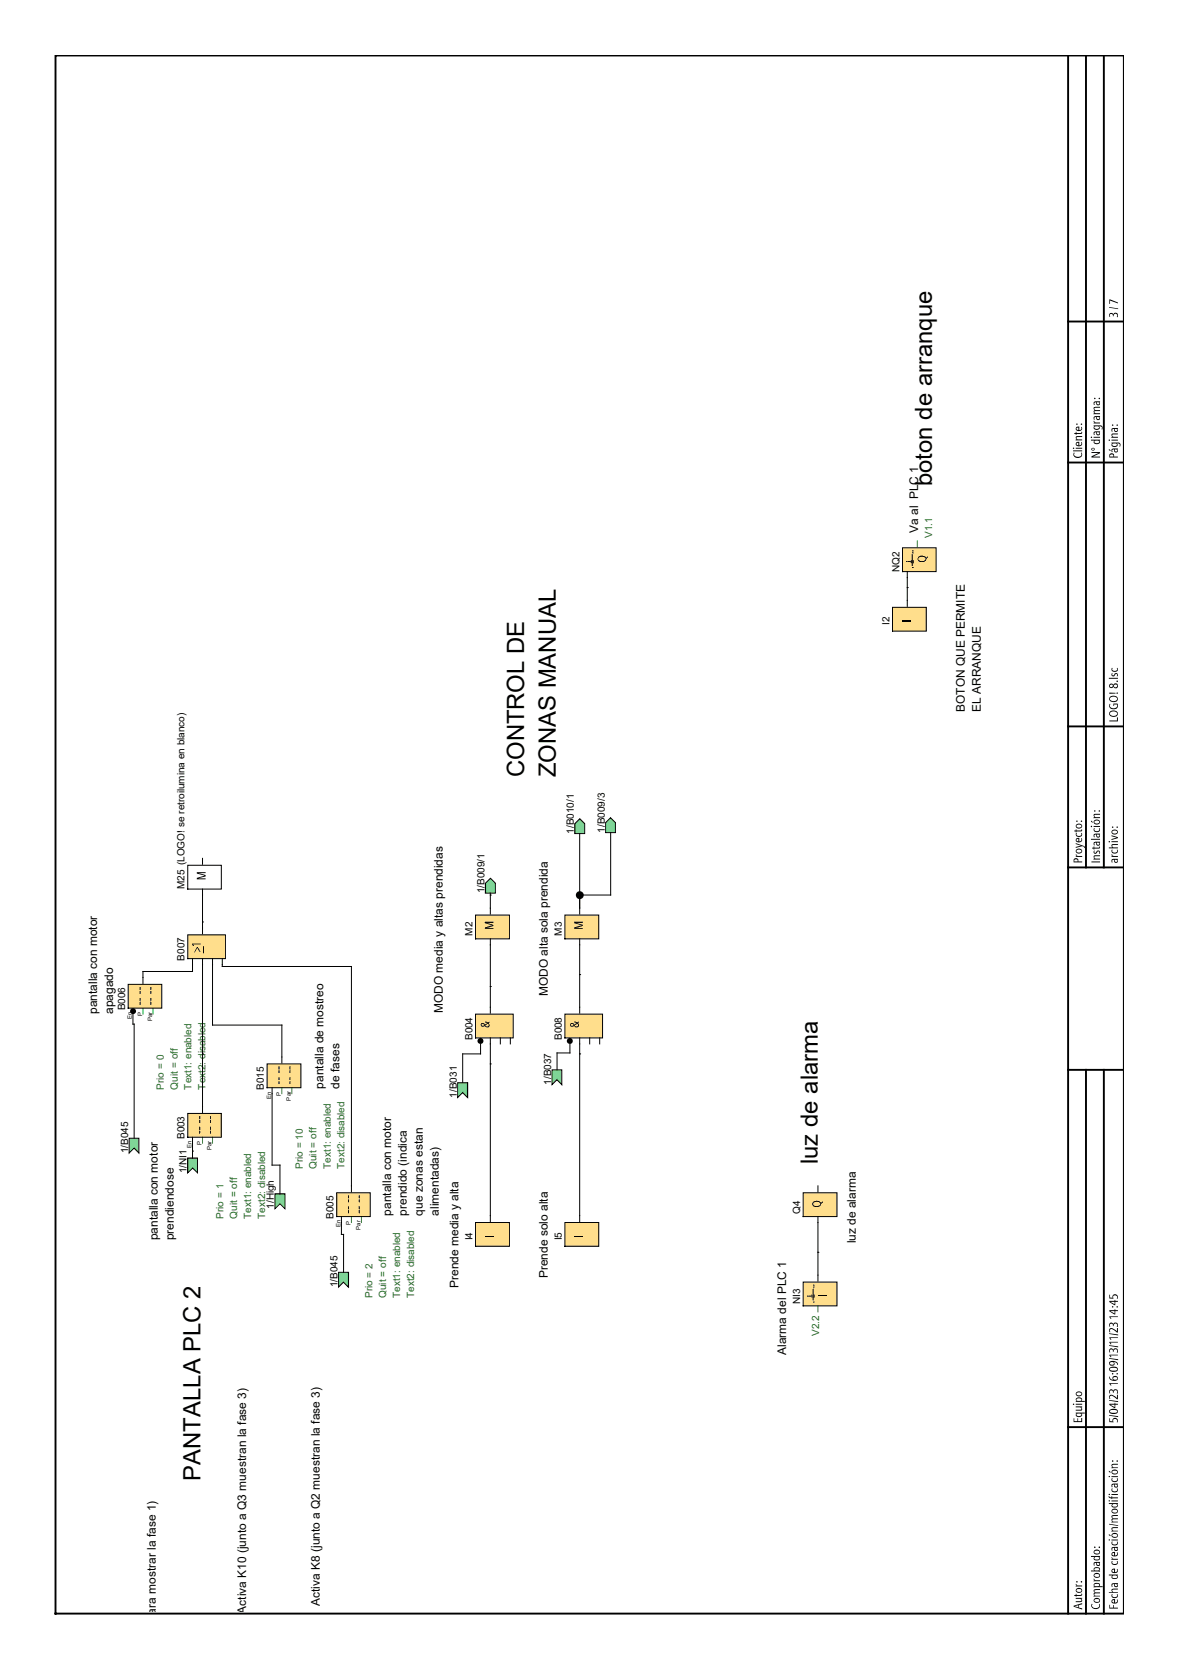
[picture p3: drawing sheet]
<svg xmlns="http://www.w3.org/2000/svg" width="210mm" height="297mm" viewBox="0 0 210 297" stroke-linecap="round" stroke-linejoin="round" font-family="sans-serif">
<path d="M9.9 9.9h189.8v276.9h-189.8zM189.8 9.9v276.9M193 9.9v144.3M196.1 9.9v144.3M189.8 57.1h9.9M189.8 82.2h9.9M189.8 129.1h9.9M189.8 154.2h9.9M189.8 190.2h9.9M193 190.2v96.6M196.1 190.2v96.6M189.8 253.7h9.9" fill="none" stroke="#000" stroke-width=".34"/>
<g fill="#000">
<path d="M197.2 55.7l.4-.1 .2 .3a.43 .43 0 0 1 .6-.3 .43 .43 0 0 1 .2 .6v.2l-.2-.1a.34 .34 0 0 0-.1-.5 .34 .34 0 0 0-.4 .4h-.2a.29 .29 0 0 0-.3-.4 .29 .29 0 0 0-.1 .5h-.2v-.3zM197.1 54.6l1.6 .2v.1l-1.6-.2zM197.1 53.2l1.5 .6v.1l-1.4-.5v.6h-.1z"/>
<path d="M190.8 80.4l.2 .1a.55 .55 0 0 0 .1 .7 .55 .55 0 0 0 .7 0l.3-.3v-.4l.1-.1a.74 .74 0 0 1-.7 1 .74 .74 0 0 1-.7-1zM190.7 80.1h1.6v.1h-1.6zM191.1 79.6h1.2v.2h-1.2zM190.6 79.7a.15 .15 0 0 1 .3 0 .15 .15 0 0 1-.3 0zM191.2 78.6l.6-.1v.7l.3-.2v-.4h.1a.54 .54 0 0 1-.4 .7 .54 .54 0 0 1-.6-.5zM191.3 78.8v.3l.3 .1v-.5zM191.2 77.6l1.1-.1v.2h-.9l-.1 .2 .2 .2h.8v.2h-1.2v-.2h.2l-.2-.2zM190.9 77h.2v-.2h.2v.2h.8v-.2h.2l-.1 .3h-.9v.2h-.2v-.2h-.2zM191.2 75.9l.6-.1v.7l.3-.2v-.4h.1a.54 .54 0 0 1-.4 .7 .54 .54 0 0 1-.6-.6zM191.3 76.1v.3l.3 .1v-.5zM192 75.4a.15 .15 0 0 1 .3 0 .15 .15 0 0 1-.3 0zM191.2 75.4a.15 .15 0 0 1 .3 0 .15 .15 0 0 1-.3 0z"/>
<path d="M193.9 80.3h1.6v.3l-1.3 .6h1.3v.1h-1.6v-.2l1.3-.6h-1.3zM193.9 79.9a.3 .3 0 0 1 .6 0 .3 .3 0 0 1-.6 0zM194 79.8a.19 .19 0 0 0 .2 .2 .19 .19 0 0 0 .2-.2zM193.8 78.1h1.7v.2h-.2a.34 .34 0 0 1 .1 .4 .34 .34 0 0 1-.4 .2 .42 .42 0 0 1-.5 0 .42 .42 0 0 1 0-.6h-.7zM194.5 78.4a.43 .43 0 0 0 .4 .4 .43 .43 0 0 0 .4-.3l-.2-.2zM194.3 77.6h1.2v.2h-1.2zM193.8 77.7a.12 .12 0 0 1 .2 0 .12 .12 0 0 1-.2 0zM194.4 76.8l.2-.1h.9v.1h-.2a.32 .32 0 0 1 .1 .5 .32 .32 0 0 1-.5 0l-.1-.5-.3 .1v.4h-.1zM194.9 76.8a.25 .25 0 0 0 .1 .4 .25 .25 0 0 0 .3-.1l-.1-.3zM194.3 75.6h1a.48 .48 0 0 1 .6 .2 .48 .48 0 0 1-.1 .6l-.1-.1 .1-.4-.6-.1a.42 .42 0 0 1 0 .5 .42 .42 0 0 1-.5 .1l-.3-.1a.29 .29 0 0 1 .1-.5h-.2zM194.5 75.9a.39 .39 0 0 0 .3 .4 .39 .39 0 0 0 .5-.4l-.2-.1zM194.3 74.8h.1l.2 .3h.9v.2h-1.2v-.2h.2zM194.4 74.1l.2-.1h.9v.1h-.2a.32 .32 0 0 1 .1 .5 .32 .32 0 0 1-.5 0l-.1-.5-.3 .1v.3l-.1 .1zM194.9 74.1a.25 .25 0 0 0 .1 .4 .25 .25 0 0 0 .3-.1l-.1-.3zM194.4 72.4l1.1-.1v.2h-.9l-.2 .1 .2 .3h.9v.2h-.9l-.2 .1 .2 .2h.9v.2l-1.2 .1v-.3h.2l-.2-.2 .1-.2 .1-.1-.2-.2zM194.4 71.5l.2-.2h.9v.2h-.2a.32 .32 0 0 1 .1 .5 .32 .32 0 0 1-.5 0l-.1-.5-.3 .1v.3l-.1 .1zM194.9 71.5a.25 .25 0 0 0 .1 .3 .25 .25 0 0 0 .3 0l-.1-.3zM195.2 70.8a.15 .15 0 0 1 .3 0 .15 .15 0 0 1-.3 0zM194.4 70.8a.12 .12 0 0 1 .2 0 .12 .12 0 0 1-.2 0z"/>
<path d="M197.1 80.7a.46 .46 0 0 1 .6-.1 .46 .46 0 0 1 .3 .6h.6v.1h-1.5zM197.3 80.9l-.1 .3h.6l-.1-.4zM197.5 79.8l.3-.1h.8v.2h-.1a.32 .32 0 0 1 .1 .4 .32 .32 0 0 1-.5 .1l-.1-.5-.4 .1 .1 .3-.1 .1zM198.1 79.9a.25 .25 0 0 0 .1 .3 .25 .25 0 0 0 .3 0l-.2-.3zM197 79.8l.3 .2v.2l-.3-.2zM197.5 78.7h1a.48 .48 0 0 1 .5 .2 .48 .48 0 0 1 0 .5l-.1-.1v-.4l-.5-.1a.42 .42 0 0 1 0 .6 .42 .42 0 0 1-.5 0l-.3-.1a.29 .29 0 0 1 .1-.5h-.2zM197.7 78.9a.39 .39 0 0 0 .3 .4 .39 .39 0 0 0 .4-.3l-.2-.2zM197.5 78.1h1.1v.2h-1.1zM197 78.2a.12 .12 0 0 1 .2 0 .12 .12 0 0 1-.2 0zM197.5 77.1l1.1-.1v.2h-.9l-.1 .2 .2 .2h.8v.2l-1.1 .1v-.3h.2l-.2-.2zM197.5 76.2l.3-.1h.8v.1h-.1a.32 .32 0 0 1 .1 .5 .32 .32 0 0 1-.5 .1l-.1-.6-.4 .1 .1 .4-.1 .1zM198.1 76.2a.25 .25 0 0 0 .1 .4 .25 .25 0 0 0 .3-.1l-.2-.3zM198.4 75.6a.13 .13 0 0 1 .2 0 .13 .13 0 0 1-.2 0zM197.6 75.6a.12 .12 0 0 1 .2 0 .12 .12 0 0 1-.2 0z"/>
<path d="M197.1 128.1h1.4v-.6h.1v.7h-1.5zM197.2 126.5a.89 .89 0 0 1 1.4 .3 .81 .81 0 0 1-.8 .6 .81 .81 0 0 1-.7-.6zM197.4 126.6l-.2 .1a.65 .65 0 0 0 .5 .6 .65 .65 0 0 0 .6-.2l.1-.1a.64 .64 0 0 0-.4-.6 .64 .64 0 0 0-.6 .2zM197.2 125.1h.1a.58 .58 0 0 0 .2 .8 .58 .58 0 0 0 .7-.1l.3-.2v-.4h-.5v.3h-.2v-.4h.7a.71 .71 0 0 1 0 .8 .71 .71 0 0 1-.9 .2l-.3-.2-.2-.3zM197.2 123.9a.89 .89 0 0 1 1.4 .3 .81 .81 0 0 1-.8 .6 .81 .81 0 0 1-.7-.6zM197.4 124l-.2 .1a.65 .65 0 0 0 .5 .5 .65 .65 0 0 0 .6-.1l.1-.1a.64 .64 0 0 0-.4-.6 .64 .64 0 0 0-.6 .2zM197.1 123.1h1.1v.2h-1.1zM198.4 123.2a.13 .13 0 0 1 .2 0 .13 .13 0 0 1-.2 0zM197.1 121.7l.3-.2h.3l.1 .3a.43 .43 0 0 1 .6-.3 .43 .43 0 0 1 .2 .6 .43 .43 0 0 1-.7 .1l-.1-.2a.4 .4 0 0 1-.5 .2 .4 .4 0 0 1-.2-.5zM197.2 121.9a.25 .25 0 0 0 .5 0 .25 .25 0 0 0-.5 0zM198 121.8a.27 .27 0 0 0 .1 .3 .27 .27 0 0 0 .3-.1 .27 .27 0 0 0-.1-.3zM198.4 121.1a.13 .13 0 0 1 .2 0 .13 .13 0 0 1-.2 0zM197 120.5h1.6v.1h-1.6zM197.6 119.6v.2a.19 .19 0 0 0 .2 .3 .19 .19 0 0 0 .2-.2 .34 .34 0 0 1 .5-.2 .34 .34 0 0 1 0 .5h-.1l.1-.1a.19 .19 0 0 0-.1-.3 .19 .19 0 0 0-.3 .2 .34 .34 0 0 1-.5 .2 .34 .34 0 0 1 0-.6zM197.6 118.7h.1a.4 .4 0 0 0 .3 .6 .4 .4 0 0 0 .5-.4l-.1-.2h.1a.52 .52 0 0 1-.4 .7 .52 .52 0 0 1-.5-.7z"/>
<path d="M190.8 152.7a.46 .46 0 0 1 .6-.1 .46 .46 0 0 1 .2 .5h.7v.2h-1.5zM190.9 152.8v.3h.6l-.2-.3zM191.1 151.8h.2l.1 .3h.9v.2h-1.2v-.1l.2-.1zM191.3 151a.49 .49 0 0 1 .8 0 .49 .49 0 0 1-.3 .7h-.1a.44 .44 0 0 1-.5-.2 .44 .44 0 0 1 .1-.5zM191.3 151.2a.41 .41 0 0 0 .4 .4 .41 .41 0 0 0 .4-.4l-.4-.2zM191.1 149.9l1.6 .5v.3l-.1-.2-.3-.1-1.2 .3v-.2l1-.2-1-.3zM191.2 149l.6-.1v.7l.3-.2v-.4h.1a.54 .54 0 0 1-.4 .7 .54 .54 0 0 1-.6-.5zM191.3 149.2v.3l.3 .1v-.5zM191.2 148l.1 .1a.38 .38 0 0 0 .4 .5 .38 .38 0 0 0 .4-.5l.1-.1a.52 .52 0 0 1-.5 .8 .52 .52 0 0 1-.5-.8zM190.9 147.6h.2v-.2h.2v.2h.8v-.2l.2 .1-.1 .2-.9 .1v.2h-.2v-.2h-.2zM191.3 146.5a.49 .49 0 0 1 .8 0 .49 .49 0 0 1-.3 .8h-.1a.44 .44 0 0 1-.5-.3 .44 .44 0 0 1 .1-.5zM191.3 146.7a.41 .41 0 0 0 .4 .4 .41 .41 0 0 0 .4-.4l-.4-.1zM192 146a.15 .15 0 0 1 .3 0 .15 .15 0 0 1-.3 0zM191.2 146a.15 .15 0 0 1 .3 0 .15 .15 0 0 1-.3 0z"/>
<path d="M193.9 153.1h1.6v.2h-1.6zM194.4 152.1l1.1-.1v.2h-.9l-.2 .2 .2 .2h.9v.2h-1.2v-.2h.2l-.2-.2zM194.4 151.2h.1v.4a.32 .32 0 0 0 .4-.4 .35 .35 0 0 1 .5 .1 .35 .35 0 0 1 0 .5l-.2-.1 .1-.1a.18 .18 0 0 0-.1-.2 .18 .18 0 0 0-.2 0l-.1 .1a.34 .34 0 0 1-.5 .2 .34 .34 0 0 1 0-.5zM194.1 150.7h.2v-.2h.1v.2h.8l.1-.2h.1v.3h-1v.2h-.1v-.2h-.2zM194.4 149.7l.2-.1h.9v.2h-.2a.32 .32 0 0 1 .1 .4 .32 .32 0 0 1-.5 .1l-.1-.5-.3 .1v.3l-.1 .1zM194.9 149.8a.25 .25 0 0 0 .1 .3 .25 .25 0 0 0 .3 0l-.1-.3zM193.8 149.1h1.7v.2h-1.7zM194.4 148.3l.2-.1h.9v.1h-.2a.32 .32 0 0 1 .1 .5 .32 .32 0 0 1-.5 0l-.1-.5-.3 .1v.4h-.1zM194.9 148.3a.25 .25 0 0 0 .1 .4 .25 .25 0 0 0 .3-.1l-.1-.3zM194.4 147.2h.1a.38 .38 0 0 0 .4 .5 .38 .38 0 0 0 .3-.5h.2a.52 .52 0 0 1-.5 .7 .52 .52 0 0 1-.5-.7zM194.3 146.8h1.2v.2h-1.2zM193.8 146.9a.12 .12 0 0 1 .2 0 .12 .12 0 0 1-.2 0zM194.5 145.8a.49 .49 0 0 1 .8 0 .49 .49 0 0 1-.3 .7l-.1 .1a.44 .44 0 0 1-.5-.3 .44 .44 0 0 1 .1-.5zM194.5 146a.41 .41 0 0 0 .4 .4 .41 .41 0 0 0 .4-.4l-.4-.2zM193.8 145.8l.3 .3v.2l-.3-.3zM194.4 144.7h1.1v.1h-.9l-.2 .2 .2 .2h.9v.2l-1.2 .1v-.3h.2l-.2-.2zM195.2 144.1a.15 .15 0 0 1 .3 0 .15 .15 0 0 1-.3 0zM194.4 144.1a.12 .12 0 0 1 .2 0 .12 .12 0 0 1-.2 0z"/>
<path d="M197.5 152.8l.3-.1h.8v.1h-.1a.32 .32 0 0 1 .1 .5 .32 .32 0 0 1-.5 0l-.1-.5-.4 .1 .1 .3-.1 .1zM198.1 152.8a.25 .25 0 0 0 .1 .4 .25 .25 0 0 0 .3-.1l-.2-.3zM197.5 151.8h.1l.1 .3h.9v.2h-1.1v-.1l.2-.1zM197.6 151h.1a.38 .38 0 0 0 .4 .6 .38 .38 0 0 0 .3-.6h.1a.52 .52 0 0 1-.4 .7 .52 .52 0 0 1-.5-.7zM197.5 150.1l1.1-.1v.2h-.9l-.1 .2 .2 .2h.8v.2h-1.6v-.2h.7l-.2-.2zM197.5 149.5h1.1v.2h-1.1zM197 149.6a.12 .12 0 0 1 .2 0 .12 .12 0 0 1-.2 0zM197.5 148.5l1.1 .3v.2l-1.1 .3v-.2l1-.2-1-.3zM197.7 147.6a.49 .49 0 0 1 .8 0 .49 .49 0 0 1-.3 .7h-.2a.44 .44 0 0 1-.5-.2 .44 .44 0 0 1 .2-.5zM197.6 147.8a.41 .41 0 0 0 .5 .4 .41 .41 0 0 0 .4-.4l-.5-.2zM198.4 147a.13 .13 0 0 1 .2 0 .13 .13 0 0 1-.2 0zM197.6 147a.12 .12 0 0 1 .2 0 .12 .12 0 0 1-.2 0z"/>
<path d="M190.8 252.1h.1v.5h.5v-.5h.2v.5h.5v-.5h.2v.7h-1.5zM191.1 251.1h1.6v.1h-.6a.34 .34 0 0 1 .2 .5 .34 .34 0 0 1-.4 .2 .43 .43 0 0 1-.6-.1 .43 .43 0 0 1-.1-.5zM191.3 251.4a.43 .43 0 0 0 .4 .3 .43 .43 0 0 0 .5-.2l-.3-.3zM191.1 250h1.2v.1h-.2l.1 .6h-1.1v-.1h.9l.2-.2-.3-.3h-.8zM191.1 249.5h1.2v.2h-1.2zM190.6 249.6a.15 .15 0 0 1 .3 0 .15 .15 0 0 1-.3 0zM191.2 248.6a.55 .55 0 0 1 .6-.3 .55 .55 0 0 1 .4 .6l-.1 .1h.6v.2h-1.6v-.2h.2l-.2-.1zM191.3 248.7a.2 .2 0 0 0 0 .2 .2 .2 0 0 0 .2 .1h.4a.21 .21 0 0 0 .2-.2 .21 .21 0 0 0-.1-.2l-.3-.1zM191.2 247.6a.53 .53 0 0 1 .7-.3 .53 .53 0 0 1 .2 .8 .56 .56 0 0 1-.6 .1 .56 .56 0 0 1-.3-.6zM191.3 247.6a.41 .41 0 0 0 .4 .4 .41 .41 0 0 0 .4-.4l-.4-.1z"/>
<path d="M197.1 252.1h.1v.5h.5a.5 .5 0 0 1 .6-.6 .5 .5 0 0 1 .2 .9l-.1-.1a.36 .36 0 0 0 0-.5 .36 .36 0 0 0-.5 0 .36 .36 0 0 0 0 .5h-.8zM197.1 251.5l1.6 .2v.2l-1.6-.3zM197.2 250.5a.89 .89 0 0 1 1.4 .4 .87 .87 0 0 1-.8 .5 .87 .87 0 0 1-.7-.5zM197.2 250.7v.2a.9 .9 0 0 0 1.3 0 1.02 1.02 0 0 0-1.3-.2zM197.1 249.5h.9v-.2h.2v.2h.4v.2h-.4v.6h-.2l-.9-.6zM197.3 249.7l.7 .4v-.4zM197.1 248.8l1.6 .2v.2l-1.6-.2zM197.1 248a1.1 1.1 0 0 1 1.4 .5v-.6h.1v.8l-1-.6a.3 .3 0 0 0-.4 .1 .3 .3 0 0 0 .1 .4l-.2 .1v-.2zM197.3 247h.3l.2 .2a.43 .43 0 0 1 .6-.2 .43 .43 0 0 1 .2 .5v.2h-.2a.34 .34 0 0 0-.1-.6 .34 .34 0 0 0-.4 .5l-.2-.1a.29 .29 0 0 0-.3-.4 .29 .29 0 0 0-.1 .5l-.2 .1v-.3zM197.1 245.8h1.5v.2h-1.3l.2 .2-.1 .1zM197.1 244.7h.1l.2 .4 .4 .1a.46 .46 0 0 1 .3-.7 .46 .46 0 0 1 .5 .6 .87 .87 0 0 1-.9 .3 .87 .87 0 0 1-.6-.7zM197.8 244.9a.32 .32 0 0 0 .4 .3 .32 .32 0 0 0 .2-.4zM198.4 244.2a.13 .13 0 0 1 .2 0 .13 .13 0 0 1-.2 0zM197.6 244.2a.12 .12 0 0 1 .2 0 .12 .12 0 0 1-.2 0zM197.2 243.1a.89 .89 0 0 1 1.4 .3 .87 .87 0 0 1-.8 .5 .87 .87 0 0 1-.7-.5zM197.2 243.2v.2a.9 .9 0 0 0 1.3 0 1.02 1.02 0 0 0-1.3-.2zM197.1 242.1a.91 .91 0 0 1 1.5 .5h-.1l-.2-.4-.4-.1a.41 .41 0 0 1 0 .6 .41 .41 0 0 1-.5 0l-.3-.3zM197.3 242.2l-.1 .1a.38 .38 0 0 0 .3 .3 .38 .38 0 0 0 .4-.3 .44 .44 0 0 0-.6-.1zM197.1 241.4l1.6 .2v.2l-1.6-.3zM197.1 240.8h1.5v.1h-1.3l.2 .3-.1 .1zM197.3 239.7h.3l.2 .2a.43 .43 0 0 1 .6-.2 .43 .43 0 0 1 .2 .6v.2l-.2-.1a.34 .34 0 0 0-.1-.6 .34 .34 0 0 0-.4 .5l-.2-.1a.29 .29 0 0 0-.3-.3 .29 .29 0 0 0-.1 .5h-.2v-.3zM197.1 239.1l1.6 .2v.2l-1.6-.3zM197.1 238.5h1.5v.1h-1.3l.2 .3-.1 .1zM197.1 237.7h1.5v.1h-1.3l.2 .3-.1 .1zM197.1 237l1.6 .2v.2l-1.6-.3zM197.1 236.2a1.1 1.1 0 0 1 1.4 .4v-.5h.1v.8l-1-.6a.3 .3 0 0 0-.4 .1 .3 .3 0 0 0 .1 .4h-.2v-.2zM197.3 235.1h.3l.2 .3a.43 .43 0 0 1 .6-.3 .43 .43 0 0 1 .2 .6v.2l-.2-.1a.34 .34 0 0 0-.1-.5 .34 .34 0 0 0-.4 .4h-.2a.29 .29 0 0 0-.3-.4 .29 .29 0 0 0-.1 .5h-.2v-.3zM197.1 234h1.5v.1h-1.3l.2 .3h-.1zM197.1 232.9h.9v-.2h.2v.2h.4v.1h-.4v.6h-.2l-.9-.5zM197.3 233l.7 .5v-.5zM198.4 232.3a.13 .13 0 0 1 .2 0 .13 .13 0 0 1-.2 0zM197.6 232.3a.12 .12 0 0 1 .2 0 .12 .12 0 0 1-.2 0zM197.1 231.2h.9v-.1h.2v.1h.4v.2h-.4v.6h-.2l-.9-.6zM197.3 231.4l.7 .4v-.4zM197.1 230.1h.1v.5l.5 .1a.5 .5 0 0 1 .6-.6 .5 .5 0 0 1 .2 .8l-.1-.1a.36 .36 0 0 0 0-.5 .36 .36 0 0 0-.5 0 .36 .36 0 0 0 0 .5h-.8z"/>
<path d="M190.8 285.4l1.5-.5v.3l-.6 .1v.4l.6 .2v.2l-1.5-.5zM190.9 285.5l.7 .2v-.4zM191.1 284h1.2v.1l-.2 .1a.33 .33 0 0 1 .1 .4 .33 .33 0 0 1-.4 .2h-.7v-.2h.8l.2-.1v-.2l-.2-.1h-.8zM190.9 283.5h.2v-.2h.2v.2h.7l.1-.2h.2l-.2 .3-.8 .1v.1l-.4-.1zM191.3 282.4a.53 .53 0 0 1 .7-.1 .53 .53 0 0 1 .1 .7 .53 .53 0 0 1-.7 .1 .53 .53 0 0 1-.1-.7zM191.3 282.6a.41 .41 0 0 0 .4 .4 .41 .41 0 0 0 .4-.4l-.4-.2zM191.1 281.5l.4 .3h.8v.2h-1.2v-.1h.2zM192 281.2a.15 .15 0 0 1 .3 0 .15 .15 0 0 1-.3 0zM191.2 281.2a.15 .15 0 0 1 .3 0 .15 .15 0 0 1-.3 0z"/>
<path d="M194 285.1h.1a.57 .57 0 0 0 .3 .7 .57 .57 0 0 0 .7-.1l.2-.2-.1-.4h.2a.73 .73 0 0 1-.7 .9 .73 .73 0 0 1-.7-.9zM194.5 284.1a.53 .53 0 0 1 .7 0 .53 .53 0 0 1 .1 .7 .53 .53 0 0 1-.7 .1 .53 .53 0 0 1-.1-.8zM194.5 284.4a.41 .41 0 0 0 .4 .3 .41 .41 0 0 0 .4-.3l-.4-.2zM194.4 282.6l1.1-.2v.2h-.7l-.4 .2 .2 .2h.9v.2h-.9l-.2 .2 .2 .2h.9v.2h-1.2v-.2h.2l-.2-.3 .2-.2-.2-.3zM194.3 281.6a.57 .57 0 0 1 .7-.3 .57 .57 0 0 1 .4 .6h-.1h.6v.2l-1.6 .1v-.2h.2l-.2-.2zM194.5 281.6a.2 .2 0 0 0-.1 .2 .2 .2 0 0 0 .2 .1h.5a.21 .21 0 0 0 .2-.1 .21 .21 0 0 0-.1-.2zM194.3 280.6l.3 .3h.9v.2h-1.2v-.2h.2zM194.5 279.7a.53 .53 0 0 1 .7 0 .53 .53 0 0 1 .1 .7 .53 .53 0 0 1-.7 0 .53 .53 0 0 1-.1-.7zM194.5 279.9a.41 .41 0 0 0 .4 .4 .41 .41 0 0 0 .4-.4l-.4-.1zM193.8 279.1h.7h-.2a.58 .58 0 0 1 .5-.6 .58 .58 0 0 1 .6 .3v.2l-.1 .2h.2v.2l-1.7-.1zM194.5 278.8l-.1 .2 .2 .1h.5l.2-.2-.2-.2zM194.4 277.7l1.1-.1v.2h-.2a.32 .32 0 0 1 .1 .4 .32 .32 0 0 1-.5 .1l-.1-.5-.3 .1v.3l-.1 .1zM194.9 277.8a.22 .22 0 0 0 .1 .3 .22 .22 0 0 0 .3-.2zM193.8 276.6h1.7v.1h-.2l.1 .2a.6 .6 0 0 1-.5 .5 .6 .6 0 0 1-.6-.4l.2-.3h-.7zM194.5 276.9a.43 .43 0 0 0 .4 .4 .43 .43 0 0 0 .4-.3l-.2-.3h-.5zM194.5 275.5a.53 .53 0 0 1 .7 0 .53 .53 0 0 1 .1 .7 .53 .53 0 0 1-.7 .1 .53 .53 0 0 1-.1-.8zM194.5 275.8a.41 .41 0 0 0 .4 .3 .41 .41 0 0 0 .4-.3l-.4-.2zM195.2 275a.15 .15 0 0 1 .3 0 .15 .15 0 0 1-.3 0zM194.4 275a.15 .15 0 0 1 .3 0 .15 .15 0 0 1-.3 0z"/>
<path d="M197.1 285.2h.1v.5h.6v-.4h.1v.4h.7v.2h-1.5zM197.5 284.4l.6-.2v.7l.4-.2-.1-.3 .1-.1a.56 .56 0 0 1-.3 .7 .56 .56 0 0 1-.7-.4zM197.6 284.5l.1 .3 .3 .1v-.5zM197.6 283.3l.1 .1a.4 .4 0 0 0 .3 .5 .4 .4 0 0 0 .5-.4l-.1-.1 .1-.1a.52 .52 0 0 1-.4 .8 .52 .52 0 0 1-.5-.8zM197 283h.7a.35 .35 0 0 1-.2-.5 .35 .35 0 0 1 .5-.1h.6v.1h-.8l-.2 .1 .1 .2 .1 .2h.8v.1h-1.6zM197.5 281.5l1.1-.1v.2h-.1a.32 .32 0 0 1 .1 .4 .32 .32 0 0 1-.5 .1l-.1-.5-.4 .1 .1 .3-.1 .1zM198.1 281.6a.22 .22 0 0 0 .1 .3 .22 .22 0 0 0 .3-.2zM197 279.9h1.6v.1h-.1l.1 .2a.6 .6 0 0 1-.5 .5 .6 .6 0 0 1-.6-.4l.2-.3h-.7zM197.7 280.2a.43 .43 0 0 0 .3 .4 .43 .43 0 0 0 .5-.3l-.2-.3h-.5zM197.5 279l.6-.2v.6l.4-.1-.1-.4 .1-.1a.56 .56 0 0 1-.3 .8 .56 .56 0 0 1-.7-.4zM197.6 279.1l.1 .3h.3v-.4zM197.6 277.5h.1a.4 .4 0 0 0 .3 .5 .4 .4 0 0 0 .5-.4l-.1-.1h.1a.52 .52 0 0 1-.4 .7 .52 .52 0 0 1-.5-.7zM197.5 276.8l.3 .3h.8v.1l-1.1 .1v-.2h.2zM197.5 276l.6-.2v.7l.4-.2-.1-.3 .1-.1a.56 .56 0 0 1-.3 .8 .56 .56 0 0 1-.7-.5zM197.6 276.1l.1 .3 .3 .1v-.5zM197.5 275.1l1.1-.1v.1h-.1a.32 .32 0 0 1 .1 .5 .32 .32 0 0 1-.5 0l-.1-.5-.4 .1 .1 .3-.1 .1zM198.1 275.1a.22 .22 0 0 0 .1 .4 .22 .22 0 0 0 .3-.2zM197.6 274h.1a.4 .4 0 0 0 .3 .6 .4 .4 0 0 0 .5-.4l-.1-.2h.1a.52 .52 0 0 1-.4 .7 .52 .52 0 0 1-.5-.7zM197.5 273.6h1.1v.2h-1.1zM197 273.7a.12 .12 0 0 1 .2 0 .12 .12 0 0 1-.2 0zM197.7 272.6a.53 .53 0 0 1 .7-.1 .53 .53 0 0 1 .1 .8 .53 .53 0 0 1-.8 0 .53 .53 0 0 1 0-.7zM197.6 272.8a.41 .41 0 0 0 .5 .4 .41 .41 0 0 0 .4-.4l-.5-.1zM197 272.7l.3 .2v.1l-.3-.1zM197.5 271.6l.3-.2h.8v.2h-.8l-.2 .2 .2 .3h.8v.1h-1.1v-.1h.2l-.2-.3zM197.1 270.8l1.6 .3v.1l-1.6-.2zM197.5 269.4l1.1-.1v.2h-.6l-.4 .1 .2 .3h.8v.1h-.8l-.2 .2 .2 .3h.8v.1h-1.1v-.1h.2l-.2-.4 .2-.2-.2-.2zM197.7 268.3a.53 .53 0 0 1 .7-.1 .53 .53 0 0 1 .1 .7 .53 .53 0 0 1-.8 .1 .53 .53 0 0 1 0-.7zM197.6 268.5a.41 .41 0 0 0 .5 .4 .41 .41 0 0 0 .4-.4l-.5-.1zM197 267.2h1.6v.1h-.1l.1 .2a.6 .6 0 0 1-.5 .5 .6 .6 0 0 1-.6-.4l.2-.3h-.7zM197.7 267.5a.43 .43 0 0 0 .3 .4 .43 .43 0 0 0 .5-.3l-.2-.3h-.5zM197.5 266.7h1.1v.2h-1.1zM197 266.8a.12 .12 0 0 1 .2 0 .12 .12 0 0 1-.2 0zM197 265.9l.3 .2h.2v-.2h.1v.2h1v.2h-1v.1h-.1v-.1l-.5-.1zM197.5 265.6h1.1v.1h-1.1zM197 265.6a.12 .12 0 0 1 .2 0 .12 .12 0 0 1-.2 0zM197.6 264.5l.1 .1a.4 .4 0 0 0 .3 .5 .4 .4 0 0 0 .5-.4l-.1-.1 .1-.1a.52 .52 0 0 1-.4 .8 .52 .52 0 0 1-.5-.8zM197.5 263.8l1.1-.1v.2h-.1a.32 .32 0 0 1 .1 .4 .32 .32 0 0 1-.5 .1l-.1-.5-.4 .1 .1 .3-.1 .1zM198.1 263.9a.22 .22 0 0 0 .1 .3 .22 .22 0 0 0 .3-.2zM197.6 262.7l.1 .1a.4 .4 0 0 0 .3 .5 .4 .4 0 0 0 .5-.4l-.1-.1 .1-.1a.52 .52 0 0 1-.4 .7 .52 .52 0 0 1-.5-.7zM197.5 262.4h1.1v.2h-1.1zM197 262.5a.12 .12 0 0 1 .2 0 .12 .12 0 0 1-.2 0zM197.7 261.3a.53 .53 0 0 1 .7 0 .53 .53 0 0 1 .1 .7 .53 .53 0 0 1-.8 0 .53 .53 0 0 1 0-.7zM197.6 261.5a.41 .41 0 0 0 .5 .4 .41 .41 0 0 0 .4-.4l-.5-.1zM197 261.4l.3 .2v.2l-.3-.2zM197.5 260.3l.3-.1h.8v.1l-.8 .1-.2 .1 .2 .3h.8v.1l-1.1 .1v-.2h.2l-.2-.2zM198.4 259.7a.13 .13 0 0 1 .2 0 .13 .13 0 0 1-.2 0zM197.6 259.7a.13 .13 0 0 1 .2 0 .13 .13 0 0 1-.2 0z"/>
</g>
<path d="M33.4 153.8h5.9v4.2h-5.9z" fill="#fff"/>
<path d="M35 155h1.5v.2h-1.2l1.2 .3v.3l-1.2 .3h1.2v.2h-1.5v-.3l1.4-.3-1.4-.4z" fill="#000"/>
<path d="M33.4 153.8h5.9v4.2h-5.9zM36 152.6v1M36 158v1.1" fill="none" stroke="#000" stroke-width=".18"/>
<path d="M59.8 212h6v4.2h-6z" fill="#ffde8c"/>
<path d="M59.8 212h6v4.2h-6zM60.7 216.2v1.1M61.9 212.6v.3M61.9 213.3v.3M61.9 214.5v.3M61.9 215.2v.4M62.4 210.8v1M63.8 212.6v.3M63.8 213.3v.3M63.8 214.5v.3M63.8 215.2v.4" fill="none" stroke="#000" stroke-width=".18"/>
<path d="M62.4 216.2v1.1M64.2 216.2v1.1" fill="none" stroke="#393" stroke-width=".18"/>
<path d="M60.2 226.1h1.7v2.7l-.9-.9-.8 .9z" fill-rule="evenodd" fill="#70db93"/>
<path d="M60.2 226.1h1.7h-.1v2.7h.1l-.9-1-.9 .9 .1 .1zM60.1 226.1v2.9l.9-1.1v.1l1 1v-2.9z" fill="#000"/>
<path d="M60.7 217.3v2.1h.3v6.7" fill="none" stroke="#000" stroke-width=".18"/>
<path d="M22.8 175h5.9v4.2h-5.9z" fill="#ffde8c"/>
<path d="M22.8 175h5.9v4.2h-5.9zM24.9 175.5v.4M24.9 176.2v.4M24.9 177.5v.3M24.9 178.1v.4M25.4 173.7v1.1M26.8 175.5v.4M26.8 176.2v.4M26.8 177.5v.3M26.8 178.1v.4" fill="none" stroke="#000" stroke-width=".18"/>
<circle cx="23.6" cy="179.7" r=".54" fill="#000"/>
<path d="M25.4 179.2v1.1M27.2 179.2v1.1" fill="none" stroke="#393" stroke-width=".18"/>
<path d="M33.4 166.2h6.6v4.2h-6.6z" fill="#ffde8c"/>
<path d="M36 159.1v6.9M33.4 166.2h6.6v4.2h-6.6zM34.2 170.4v2.3h-8.8v1M36 163.9h.1M36 170.4v1M36.2 168.3v1M37.8 170.4v1M39.5 170.4v1.4h22.9v39" fill="none" stroke="#000" stroke-width=".18"/>
<path d="M35 168.3h.1l.5 .9h-.1l-.4-.7-.5 .7h-.1zM34.1 167.7h1.5v.2h-1.3l.2 .2-.1 .1z" fill="#000"/>
<path d="M22.9 202.3h1.8v2.7l-.9-.9-.9 .9z" fill-rule="evenodd" fill="#70db93"/>
<path d="M22.9 202.3h1.8v2.7l.1-.1-1-.9-.9 .9 .1 .1zM22.9 202.2v3l.9-1.1h-.1l1.1 1.1v-3z" fill="#000"/>
<path d="M23.6 180.3v1.7h.2v20.3" fill="none" stroke="#000" stroke-width=".18"/>
<path d="M160.4 97.4h5.9v4.2h-5.9z" fill="#ffde8c"/>
<path d="M160.4 97.4h5.9v4.2h-5.9zM161 99.8h.1M161.4 99.8h.4M161.9 99.7v.3M162.1 98.3h.1M162.1 97.9h.1M162.1 98.6v1.9M162.3 99.7v.3M161.2 101.6v1.1M162.1 100.9h.1" fill="none" stroke="#000" stroke-width=".18"/>
<path d="M163.1 99a.95 .95 0 0 1 1.4 .1l.3-.2 .1 .1-.2 .2a.89 .89 0 0 1-.8 .7 .89 .89 0 0 1-.9-.5zM163.3 99.1l-.1 .1a.55 .55 0 0 0 .8 .5 .39 .39 0 0 0 .5-.4 .39 .39 0 0 0-.5-.3z" fill="#000"/>
<path d="M163 96.1v1.1" fill="none" stroke="#393" stroke-width=".18"/>
<path d="M158.6 107.9h6v4.3h-6z" fill="#ffde8c"/>
<path d="M160.2 110.2h1.6v.2h-1.6z" fill="#000"/>
<path d="M158.6 107.9h6v4.3h-6zM161.2 104.4h.1M161.2 102.7v5.1" fill="none" stroke="#000" stroke-width=".18"/>
<path d="M84.5 217.3h6v4.2h-6z" fill="#ffde8c"/>
<path d="M86.1 219.6h1.6v.2h-1.6z" fill="#000"/>
<path d="M84.5 217.3h6v4.2h-6zM87.1 216.1v1" fill="none" stroke="#000" stroke-width=".18"/>
<path d="M100.4 217.3h6v4.2h-6z" fill="#ffde8c"/>
<path d="M102 219.6h1.5v.2h-1.5z" fill="#000"/>
<path d="M100.4 217.3h6v4.2h-6zM103 216.1v1" fill="none" stroke="#000" stroke-width=".18"/>
<path d="M84.5 180.3h6.7v4.2h-6.7z" fill="#ffde8c"/>
<g fill="#000">
<path d="M85.5 181.9h.4l.2 .2 .5-.2-.5-.2v-.1l.6 .1 .3-.1-.2 .3a.44 .44 0 0 1 0 .7 .44 .44 0 0 1-.7-.3 .38 .38 0 0 1-.5 .2 .38 .38 0 0 1-.1-.6zM85.6 182l.1 .3 .4-.1-.2-.2zM86.2 182.2a.3 .3 0 0 0 .5 .2 .3 .3 0 0 0 0-.5z"/>
<circle cx="85.4" cy="185" r=".54"/>
</g>
<path d="M87.1 179v1.1M84.5 180.3h6.7v4.2h-6.7zM87.1 184.5v1M88.9 184.5v1M90.7 184.5v1" fill="none" stroke="#000" stroke-width=".18"/>
<path d="M100.4 180.3h6.7v4.2h-6.7z" fill="#ffde8c"/>
<g fill="#000">
<path d="M101.4 181.9h.4l.2 .2 .4-.2-.4-.2v-.1l.6 .1 .2-.1-.1 .3a.44 .44 0 0 1 0 .7 .44 .44 0 0 1-.7-.3 .38 .38 0 0 1-.5 .2 .38 .38 0 0 1-.1-.6zM101.5 182v.3l.4-.1-.2-.2zM102.1 182.2a.3 .3 0 0 0 .5 .2 .3 .3 0 0 0 0-.5z"/>
<circle cx="101.2" cy="185" r=".54"/>
</g>
<path d="M103 179v1.1M100.4 180.3h6.7v4.2h-6.7zM103 184.5v1M104.8 184.5v1M106.6 184.5v1" fill="none" stroke="#000" stroke-width=".18"/>
<path d="M98.1 190.2h1.7v2.6l-.8-.9-.9 .9z" fill-rule="evenodd" fill="#70db93"/>
<path d="M98.1 190.2h1.7l-.1 2.6 .2-.1-.9-.9-1 .9 .2 .1zM98 190.1v2.9l1-1.1-.1 .1 1 1v-2.9z" fill="#000"/>
<path d="M87.1 189.1h.1M87.1 185.5v30.6M101.3 185.5v1.7h-2.3v3M103 187.3h.1M103 185.5v30.6" fill="none" stroke="#000" stroke-width=".18"/>
<path d="M84.5 162.6h6v4.3h-6z" fill="#ffde8c"/>
<path d="M86.1 163.8h1.6v.2h-1.3l1.3 .4v.2l-1.3 .3h1.3v.2h-1.6v-.3l1.4-.3-1.4-.4z" fill="#000"/>
<path d="M84.5 162.6h6v4.3h-6zM87.1 161.4v1.1M87.1 166.9v1" fill="none" stroke="#000" stroke-width=".18"/>
<path d="M100.4 162.6h6v4.3h-6z" fill="#ffde8c"/>
<path d="M102 163.8h1.5v.2h-1.2l1.2 .4v.2l-1.2 .3h1.2v.2h-1.5v-.3l1.4-.3-1.4-.4z" fill="#000"/>
<path d="M87.1 175.3h.1M87.1 167.9v11.1M100.4 162.6h6v4.3h-6zM103 173.2h.1M103 161.4v1.1M103 166.9v12.1" fill="none" stroke="#000" stroke-width=".18"/>
<path d="M87.1 156.1l.9 .9v1.7h-1.7v-1.7z" fill-rule="evenodd" fill="#70db93"/>
<path d="M87.1 156.2l.9 .9v-.1v1.8h-1.7v-1.8v.1l.9-.9zM86.1 156.9v1.9h2v-1.9l-.9-.9z" fill="#000"/>
<path d="M87.1 159.1h.1M87.1 158.7v2.7" fill="none" stroke="#000" stroke-width=".18"/>
<path d="M102.2 146.4l.8-.9 .9 .9v1.8h-1.7z" fill-rule="evenodd" fill="#70db93"/>
<path d="M103 145.6l.8 .9 .1-.1v1.8h-1.7v-1.8v.1l.9-.9zM102 146.3v2h2v-2l-.9-.8z" fill="#000"/>
<path d="M103 159.1h.1M103 148.2v13.2" fill="none" stroke="#000" stroke-width=".18"/>
<path d="M107.6 146.2l.9-.9 .8 .9v1.8h-1.7z" fill-rule="evenodd" fill="#70db93"/>
<path d="M108.4 145.4l.9 .9v-.1v1.8h-1.7v-1.8l.1 .1 .8-.9zM108.5 145.2l-1 1v1.9h1.9v-1.9z" fill="#000"/>
<path d="M108.5 148v11.1h-5.5v2.3" fill="none" stroke="#000" stroke-width=".18"/>
<path d="M81.3 192.4h1.8v2.7l-.9-.9-.9 .9z" fill-rule="evenodd" fill="#70db93"/>
<path d="M81.3 192.4h1.8h-.1v2.7h.1l-.9-1-1 .9 .2 .1zM81.2 192.4v2.9l1-1.1-.1 .1 1.1 1v-2.9z" fill="#000"/>
<path d="M85.4 185.5v1.8h-3.2v5.1" fill="none" stroke="#000" stroke-width=".18"/>
<path d="M142.7 227.9h6v4.2h-6z" fill="#ffde8c"/>
<path d="M142.7 227.9h6v4.2h-6zM143.4 230.4h.1M143.8 230.4h.3M144.3 230.2v.3M144.5 231.4h.1M144.5 228.8h.1M144.5 228.4h.1M144.5 229.2v1.9M144.7 230.2v.3M145.3 226.7v1" fill="none" stroke="#000" stroke-width=".18"/>
<path d="M145.4 230.2h1.5v.2h-1.5z" fill="#000"/>
<path d="M145.3 232.1v1.1" fill="none" stroke="#393" stroke-width=".18"/>
<path d="M142.7 212h6v4.2h-6z" fill="#ffde8c"/>
<path d="M144.4 213.7a1.07 1.07 0 0 1 1.5 .1l.2-.3 .2 .2-.4 .3a.82 .82 0 0 1-.8 .6 .82 .82 0 0 1-.8-.6zM144.6 213.7a.47 .47 0 0 0 .1 .6 .47 .47 0 0 0 .6 .1l.2-.1a.31 .31 0 0 0 .2-.5l-.6-.2z" fill="#000"/>
<path d="M142.7 212h6v4.2h-6zM145.3 210.8v1M145.3 216.2v10.5M145.3 222.6h.1" fill="none" stroke="#000" stroke-width=".18"/>
<path d="M33.4 197.9h5.9v4.2h-5.9z" fill="#ffde8c"/>
<path d="M36 171.4v26.3M33.4 197.9h5.9v4.2h-5.9zM35.5 198.5v.3M35.5 199.1v.4M36 187.3h.1M37.4 198.5v.3M37.4 199.1v.4M34.2 202.1v1.1M35.5 200.4v.3M35.5 201.1v.3M37.4 200.4v.3M37.4 201.1v.3" fill="none" stroke="#000" stroke-width=".18"/>
<path d="M36 202.1v1.1M37.8 202.1v1.1" fill="none" stroke="#393" stroke-width=".18"/>
<path d="M33.4 205.9h1.7v2.6l-.9-.9-.8 .9z" fill-rule="evenodd" fill="#70db93"/>
<path d="M33.4 205.9h1.7l-.1 2.6 .2-.1-1-.9-.9 .9 .1 .1zM33.2 205.7v3l1.1-1-.1-.1 1 1.1v-3z" fill="#000"/>
<path d="M34.2 204.6h.1M34.2 203.2v2.7" fill="none" stroke="#000" stroke-width=".18"/>
<path d="M47.5 189.1h6v4.2h-6z" fill="#ffde8c"/>
<path d="M47.5 189.1h6v4.2h-6zM48.3 193.3v1.1M49.6 189.6v.4M49.6 190.3v.4M49.6 191.6v.3M49.6 192.3v.3M50.1 187.9v1M51.5 189.6v.4M51.5 190.3v.4M51.5 191.6v.3M51.5 192.3v.3" fill="none" stroke="#000" stroke-width=".18"/>
<path d="M50.1 193.3v1.1M51.9 193.3v1.1" fill="none" stroke="#393" stroke-width=".18"/>
<path d="M48.9 212.2h1.7v2.6l-.9-.8-.8 .8z" fill-rule="evenodd" fill="#70db93"/>
<g fill="#000">
<path d="M48.9 212.2h1.7v2.6l-.9-1-.9 1h.1zM48.8 212.1v3l.9-1.1 1 1.1v-3z"/>
<circle cx="103" cy="159.1" r=".7"/>
</g>
<path d="M37.8 171.4v10.8h12.3v5.7M48.3 194.4v12.7h1.4v5.1" fill="none" stroke="#000" stroke-width=".18"/>
<g font-size="4.2">
<text x="165.6" y="86.4" transform="rotate(-90 165.6 86.4)">boton de arranque</text>
<text x="93.1" y="138.1" transform="rotate(-90 93.1 138.1)">CONTROL DE</text>
<text x="98.8" y="138.1" transform="rotate(-90 98.8 138.1)">ZONAS MANUAL</text>
<text x="145.3" y="206.9" transform="rotate(-90 145.3 206.9)">luz de alarma</text>
<text x="35.6" y="263.2" transform="rotate(-90 35.6 263.2)">PANTALLA PLC 2</text>
</g>
<g font-size="2.1">
<text x="163.2" y="94.7" transform="rotate(-90 163.2 94.7)">Va al PLC 1</text>
<text x="171.4" y="126.5" transform="rotate(-90 171.4 126.5)">BOTON QUE PERMITE</text>
<text x="174.3" y="126.5" transform="rotate(-90 174.3 126.5)">EL ARRANQUE</text>
<text x="97.4" y="177.1" transform="rotate(-90 97.4 177.1)">MODO alta sola prendida</text>
<text x="17.3" y="180.3" transform="rotate(-90 17.3 180.3)">pantalla con motor</text>
<text x="20.1" y="180.3" transform="rotate(-90 20.1 180.3)">apagado</text>
<text x="78.7" y="180.1" transform="rotate(-90 78.7 180.1)">MODO media y altas prendidas</text>
<text x="57.5" y="193.5" transform="rotate(-90 57.5 193.5)">pantalla de mostreo</text>
<text x="60.3" y="193.5" transform="rotate(-90 60.3 193.5)">de fases</text>
<text x="28.1" y="220.5" transform="rotate(-90 28.1 220.5)">pantalla con motor</text>
<text x="30.9" y="220.5" transform="rotate(-90 30.9 220.5)">prendiendose</text>
<text x="69.5" y="216.1" transform="rotate(-90 69.5 216.1)">pantalla con motor</text>
<text x="72.3" y="216.1" transform="rotate(-90 72.3 216.1)">prendido (indica</text>
<text x="75.1" y="216.1" transform="rotate(-90 75.1 216.1)">que zonas estan</text>
<text x="78" y="216.1" transform="rotate(-90 78 216.1)">alimentadas)</text>
<text x="152.1" y="221" transform="rotate(-90 152.1 221)">luz de alarma</text>
<text x="97.4" y="227.2" transform="rotate(-90 97.4 227.2)">Prende solo alta</text>
<text x="81.5" y="228.9" transform="rotate(-90 81.5 228.9)">Prende media y alta</text>
<text x="139.7" y="240.8" transform="rotate(-90 139.7 240.8)">Alarma del PLC 1</text>
<text x="43.7" y="286.8" transform="rotate(-90 43.7 286.8)">Activa K10 (junto a Q3 muestran la fase 3)</text>
<text x="56.8" y="285.4" transform="rotate(-90 56.8 285.4)">Activa K8 (junto a Q2 muestran la fase 3)</text>
<text x="27.7" y="297.1" transform="rotate(-90 27.7 297.1)">ctiva K9 (para mostrar la fase 1)</text>
</g>
<g font-size="1.8" fill="#236b23">
<text x="165.7" y="95.6" transform="rotate(-90 165.7 95.6)">V1.1</text>
<text x="29.1" y="193.7" transform="rotate(-90 29.1 193.7)">Prio = 0</text>
<text x="31.6" y="193.7" transform="rotate(-90 31.6 193.7)">Quit = off</text>
<text x="34" y="193.7" transform="rotate(-90 34 193.7)">Text1: enabled</text>
<text x="36.5" y="193.7" transform="rotate(-90 36.5 193.7)">Text2: disabled</text>
<text x="53.8" y="207.8" transform="rotate(-90 53.8 207.8)">Prio = 10</text>
<text x="56.3" y="207.8" transform="rotate(-90 56.3 207.8)">Quit = off</text>
<text x="58.8" y="207.8" transform="rotate(-90 58.8 207.8)">Text1: enabled</text>
<text x="61.2" y="207.8" transform="rotate(-90 61.2 207.8)">Text2: disabled</text>
<text x="39.7" y="216.6" transform="rotate(-90 39.7 216.6)">Prio = 1</text>
<text x="42.2" y="216.6" transform="rotate(-90 42.2 216.6)">Quit = off</text>
<text x="44.6" y="216.6" transform="rotate(-90 44.6 216.6)">Text1: enabled</text>
<text x="47.1" y="216.6" transform="rotate(-90 47.1 216.6)">Text2: disabled</text>
<text x="66.2" y="230.7" transform="rotate(-90 66.2 230.7)">Prio = 2</text>
<text x="68.6" y="230.7" transform="rotate(-90 68.6 230.7)">Quit = off</text>
<text x="71.1" y="230.7" transform="rotate(-90 71.1 230.7)">Text1: enabled</text>
<text x="73.6" y="230.7" transform="rotate(-90 73.6 230.7)">Text2: disabled</text>
<text x="145.5" y="237.4" transform="rotate(-90 145.5 237.4)">V2.2</text>
</g>
<g font-size="1.8">
<text x="159.8" y="101.6" transform="rotate(-90 159.8 101.6)">NQ2</text>
<text x="158" y="111.1" transform="rotate(-90 158 111.1)">I2</text>
<text x="101.9" y="148.2" transform="rotate(-90 101.9 148.2)">1/B010/1</text>
<text x="107.4" y="148" transform="rotate(-90 107.4 148)">1/B009/3</text>
<text x="32.8" y="158" transform="rotate(-90 32.8 158)">M25 (LOGO! se retroilumina en blanco)</text>
<text x="86.1" y="158.8" transform="rotate(-90 86.1 158.8)">1/B009/1</text>
<text x="83.9" y="166.3" transform="rotate(-90 83.9 166.3)">M2</text>
<text x="99.8" y="166.3" transform="rotate(-90 99.8 166.3)">M3</text>
<text x="32.8" y="170.7" transform="rotate(-90 32.8 170.7)">B007</text>
<text x="22.2" y="179.6" transform="rotate(-90 22.2 179.6)">B006</text>
<text x="83.9" y="184.9" transform="rotate(-90 83.9 184.9)">B004</text>
<text x="99.8" y="184.9" transform="rotate(-90 99.8 184.9)">B008</text>
<text x="46.9" y="193.7" transform="rotate(-90 46.9 193.7)">B015</text>
<text x="81.2" y="195.1" transform="rotate(-90 81.2 195.1)">1/B031</text>
<text x="97.9" y="192.8" transform="rotate(-90 97.9 192.8)">1/B037</text>
<text x="32.8" y="202.5" transform="rotate(-90 32.8 202.5)">B003</text>
<text x="22.8" y="205" transform="rotate(-90 22.8 205)">1/B045</text>
<text x="33.1" y="208.5" transform="rotate(-90 33.1 208.5)">1/NI1</text>
<text x="48.7" y="214.8" transform="rotate(-90 48.7 214.8)">1/High</text>
<text x="142.2" y="215.7" transform="rotate(-90 142.2 215.7)">Q4</text>
<text x="59.3" y="216.6" transform="rotate(-90 59.3 216.6)">B005</text>
<text x="83.9" y="220.5" transform="rotate(-90 83.9 220.5)">I4</text>
<text x="99.8" y="220.5" transform="rotate(-90 99.8 220.5)">I5</text>
<text x="60" y="228.8" transform="rotate(-90 60 228.8)">1/B045</text>
<text x="142.2" y="231.8" transform="rotate(-90 142.2 231.8)">NI3</text>
</g>
<g font-size="1.1">
<text x="23.5" y="181.1" transform="rotate(-90 23.5 181.1)">En</text>
<text x="25.2" y="180.6" transform="rotate(-90 25.2 180.6)">P</text>
<text x="27" y="181.5" transform="rotate(-90 27 181.5)">Par</text>
<text x="48.2" y="195.3" transform="rotate(-90 48.2 195.3)">En</text>
<text x="49.9" y="194.7" transform="rotate(-90 49.9 194.7)">P</text>
<text x="51.7" y="195.6" transform="rotate(-90 51.7 195.6)">Par</text>
<text x="35.8" y="203.5" transform="rotate(-90 35.8 203.5)">P</text>
<text x="34" y="204.1" transform="rotate(-90 34 204.1)">En</text>
<text x="37.6" y="204.4" transform="rotate(-90 37.6 204.4)">Par</text>
<text x="60.5" y="218.2" transform="rotate(-90 60.5 218.2)">En</text>
<text x="62.3" y="217.7" transform="rotate(-90 62.3 217.7)">P</text>
<text x="64.1" y="218.6" transform="rotate(-90 64.1 218.6)">Par</text>
</g>
</svg>
